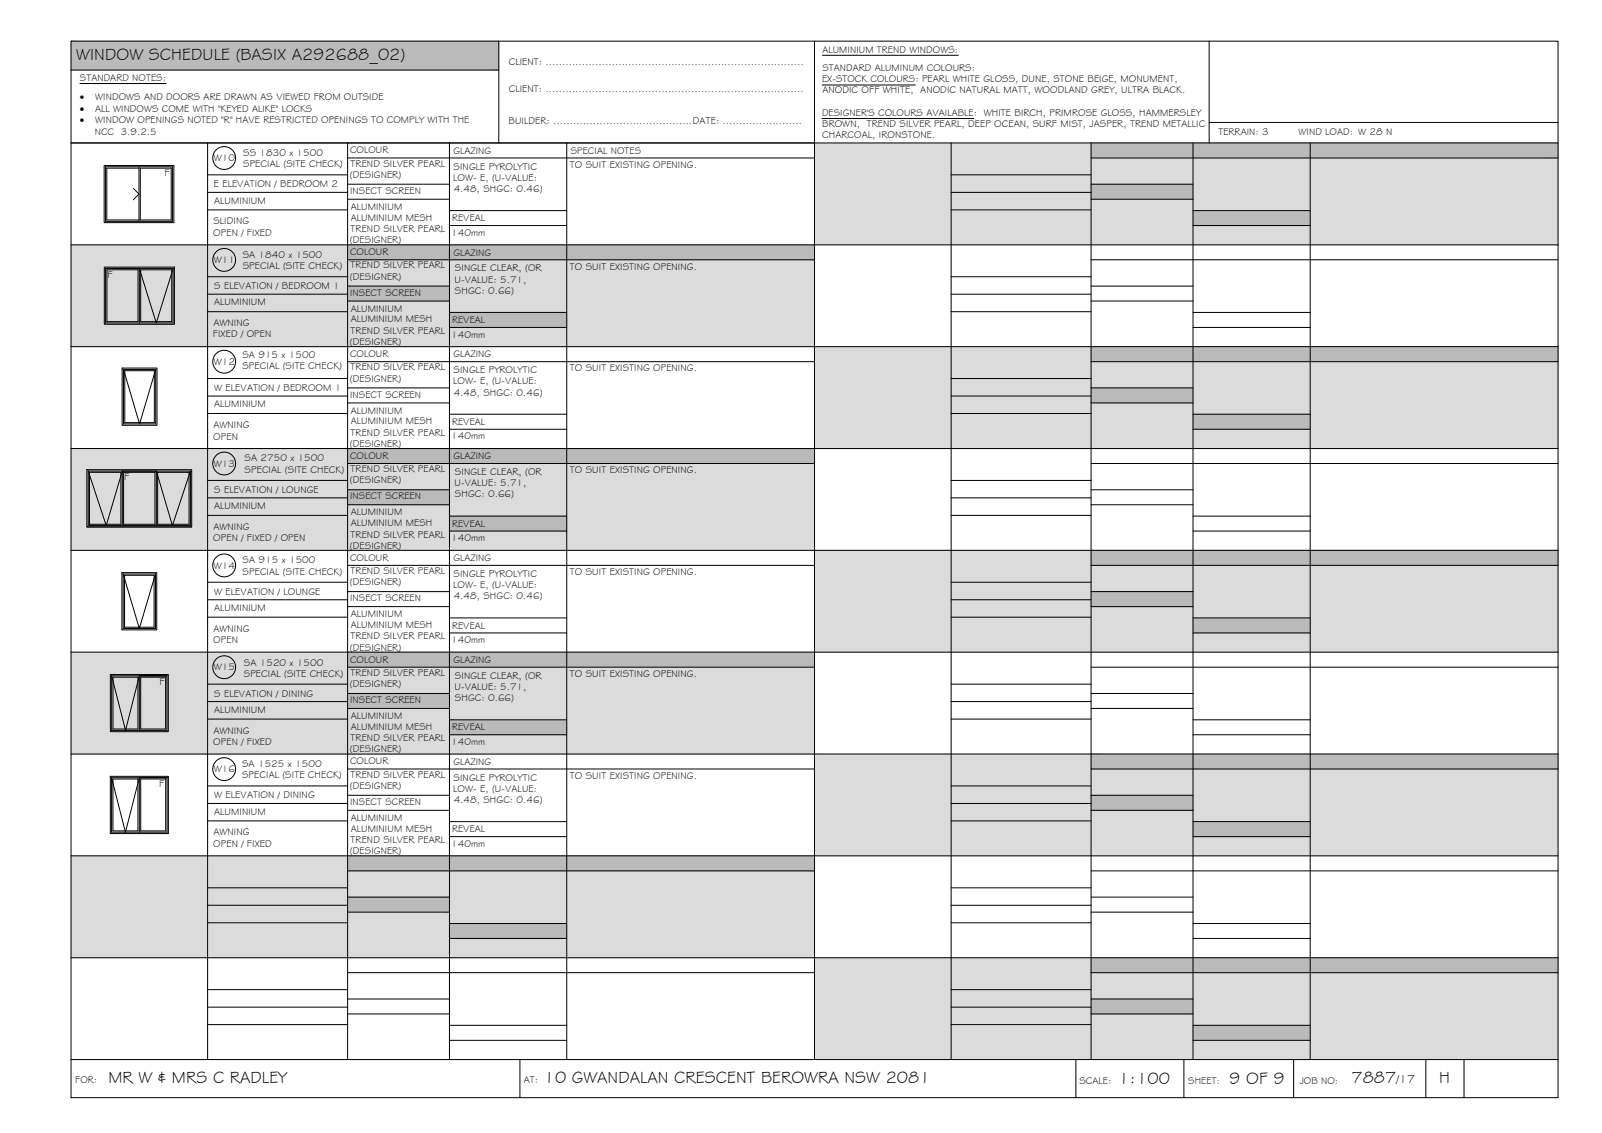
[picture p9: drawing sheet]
<svg xmlns="http://www.w3.org/2000/svg" width="420mm" height="297mm" viewBox="0 0 420 297" stroke-linecap="round" stroke-linejoin="round" font-family="sans-serif">
<!-- layer: WINDOW SCHEDULE HATCH -->
<g fill="#dbdbdb" stroke="#dbdbdb" stroke-width=".26">
<path d="M213.6 37.5l195 26.7v-26.7zM213.6 37.5l195 26.7h-195z"/>
<path d="M18.6 64.2l195 26.7v-26.7zM18.6 64.2l195 26.7h-195z"/>
<path d="M213.6 90.9l195 26.7v-26.7zM213.6 90.9l195 26.7h-195z"/>
<path d="M18.6 117.6l195 26.7v-26.7zM18.6 117.6l195 26.7h-195z"/>
<path d="M213.6 144.3l195 26.7v-26.7zM213.6 144.3l195 26.7h-195z"/>
<path d="M18.6 171l195 26.7v-26.7zM18.6 171l195 26.7h-195z"/>
<path d="M213.6 197.7l195 26.7v-26.7zM213.6 197.7l195 26.7h-195z"/>
<path d="M18.6 224.4l195 26.7v-26.7zM18.6 224.4l195 26.7h-195z"/>
<path d="M213.6 251.1l195 26.7v-26.7zM213.6 251.1l195 26.7h-195z"/>
</g>
<g fill="#bababa" stroke="#bababa" stroke-width=".26">
<path d="M18.6 10.8l112.2 7.6v-7.6zM18.6 10.8l112.2 7.6h-112.2z"/>
<path d="M286.2 37.5l122.4 3.9v-3.9zM286.2 37.5l122.4 3.9h-122.4z"/>
<path d="M286.2 48.3l26.7 3.9v-3.9zM286.2 48.3l26.7 3.9h-26.7z"/>
<path d="M312.9 55.2l30.7 3.9v-3.9zM312.9 55.2l30.7 3.9h-30.7z"/>
<path d="M91.2 64.2l122.4 3.9v-3.9zM91.2 64.2l122.4 3.9h-122.4z"/>
<path d="M91.2 75l26.7 3.9v-3.9zM91.2 75l26.7 3.9h-26.7z"/>
<path d="M117.9 81.9l30.7 3.9v-3.9zM117.9 81.9l30.7 3.9h-30.7z"/>
<path d="M286.2 90.9l122.4 3.9v-3.9zM286.2 90.9l122.4 3.9h-122.4z"/>
<path d="M286.2 101.7l26.7 3.9v-3.9zM286.2 101.7l26.7 3.9h-26.7z"/>
<path d="M312.9 108.6l30.7 3.9v-3.9zM312.9 108.6l30.7 3.9h-30.7z"/>
<path d="M91.2 117.6l122.4 3.9v-3.9zM91.2 117.6l122.4 3.9h-122.4z"/>
<path d="M91.2 128.4l26.7 3.9v-3.9zM91.2 128.4l26.7 3.9h-26.7z"/>
<path d="M117.9 135.3l30.7 3.9v-3.9zM117.9 135.3l30.7 3.9h-30.7z"/>
<path d="M286.2 144.3l122.4 3.9v-3.9zM286.2 144.3l122.4 3.9h-122.4z"/>
<path d="M286.2 155.1l26.7 3.9v-3.9zM286.2 155.1l26.7 3.9h-26.7z"/>
<path d="M312.9 162l30.7 3.9v-3.9zM312.9 162l30.7 3.9h-30.7z"/>
<path d="M91.2 171l122.4 3.9v-3.9zM91.2 171l122.4 3.9h-122.4z"/>
<path d="M91.2 181.8l26.7 3.9v-3.9zM91.2 181.8l26.7 3.9h-26.7z"/>
<path d="M117.9 188.7l30.7 3.9v-3.9zM117.9 188.7l30.7 3.9h-30.7z"/>
<path d="M286.2 197.7l122.4 3.9v-3.9zM286.2 197.7l122.4 3.9h-122.4z"/>
<path d="M286.2 208.5l26.7 3.9v-3.9zM286.2 208.5l26.7 3.9h-26.7z"/>
<path d="M312.9 215.4l30.7 3.9v-3.9zM312.9 215.4l30.7 3.9h-30.7z"/>
<path d="M91.2 224.4l122.4 3.9v-3.9zM91.2 224.4l122.4 3.9h-122.4z"/>
<path d="M91.2 235.2l26.7 3.9v-3.9zM91.2 235.2l26.7 3.9h-26.7z"/>
<path d="M117.9 242.1l30.7 3.9v-3.9zM117.9 242.1l30.7 3.9h-30.7z"/>
<path d="M286.2 251.1l122.4 3.9v-3.9zM286.2 251.1l122.4 3.9h-122.4z"/>
<path d="M286.2 261.9l26.7 3.9v-3.9zM286.2 261.9l26.7 3.9h-26.7z"/>
<path d="M312.9 268.8l30.7 3.9v-3.9zM312.9 268.8l30.7 3.9h-30.7z"/>
</g>
<!-- layer: BORDER -->
<g fill="none" stroke="#000" stroke-width=".26">
<path d="M18.6 10.8h390v277h-390zM18.6 18.4h112.2M130.8 10.8v26.7M213.6 10.8v267M317.1 10.8v26.7M18.6 37.5h390M54.4 37.5v240.3M91.2 37.5v240.3M117.9 37.5v240.3M148.6 37.5v240.3M249.5 37.5v240.3M286.2 37.5v240.3"/>
<path d="M312.9 37.5v240.3M317.1 32.1h91.5M343.6 37.5v240.3M54.4 45.8h36.8M54.4 50.4h36.8M54.4 55h36.8M91.2 41.4h122.4M91.2 48.3h26.7M91.2 52.2h26.7M117.9 55.2h30.7M117.9 59.1h30.7M249.5 45.8h36.7"/>
<path d="M249.5 50.4h36.7M249.5 55h36.7M286.2 41.4h122.4M286.2 48.3h26.7M286.2 52.2h26.7M312.9 55.2h30.7M312.9 59.1h30.7M18.6 64.2h390M54.4 72.6h36.8M54.4 77.1h36.8M91.2 68.1h122.4M91.2 75h26.7"/>
<path d="M91.2 78.9h26.7M249.5 72.6h36.7M249.5 77.1h36.7M286.2 68.1h122.4M286.2 75h26.7M286.2 78.9h26.7M18.6 90.9h390M54.4 81.7h36.8M54.4 99.2h36.8M91.2 94.8h122.4M117.9 81.9h30.7M117.9 85.8h30.7"/>
<path d="M249.5 81.7h36.7M249.5 99.2h36.7M286.2 94.8h122.4M312.9 81.9h30.7M312.9 85.8h30.7M18.6 117.6h390M54.4 103.8h36.8M54.4 108.4h36.8M91.2 101.7h26.7M91.2 105.6h26.7M117.9 108.6h30.7M117.9 112.5h30.7"/>
<path d="M249.5 103.8h36.7M249.5 108.4h36.7M286.2 101.7h26.7M286.2 105.6h26.7M312.9 108.6h30.7M312.9 112.5h30.7M54.4 126h36.8M54.4 130.5h36.8M54.4 135.1h36.8M91.2 121.5h122.4M91.2 128.4h26.7M91.2 132.3h26.7"/>
<path d="M117.9 135.3h30.7M117.9 139.2h30.7M249.5 126h36.7M249.5 130.5h36.7M249.5 135.1h36.7M286.2 121.5h122.4M286.2 128.4h26.7M286.2 132.3h26.7M312.9 135.3h30.7M312.9 139.2h30.7M18.6 144.3h390M54.4 152.6h36.8"/>
<path d="M54.4 157.2h36.8M91.2 148.2h122.4M91.2 155.1h26.7M91.2 159h26.7M249.5 152.6h36.7M249.5 157.2h36.7M286.2 148.2h122.4M286.2 155.1h26.7M286.2 159h26.7M18.6 171h390M54.4 161.8h36.8M54.4 179.4h36.8"/>
<path d="M91.2 174.9h122.4M117.9 162h30.7M117.9 165.9h30.7M249.5 161.8h36.7M249.5 179.4h36.7M286.2 174.9h122.4M312.9 162h30.7M312.9 165.9h30.7M18.6 197.7h390M54.4 183.9h36.8M54.4 188.5h36.8M91.2 181.8h26.7"/>
<path d="M91.2 185.7h26.7M117.9 188.7h30.7M117.9 192.6h30.7M249.5 183.9h36.7M249.5 188.5h36.7M286.2 181.8h26.7M286.2 185.7h26.7M312.9 188.7h30.7M312.9 192.6h30.7M54.4 206.1h36.8M54.4 210.6h36.8M54.4 215.2h36.8"/>
<path d="M91.2 201.6h122.4M91.2 208.5h26.7M91.2 212.4h26.7M117.9 215.4h30.7M117.9 219.3h30.7M249.5 206.1h36.7M249.5 210.6h36.7M249.5 215.2h36.7M286.2 201.6h122.4M286.2 208.5h26.7M286.2 212.4h26.7M312.9 215.4h30.7"/>
<path d="M312.9 219.3h30.7M18.6 224.4h390M54.4 232.8h36.8M54.4 237.3h36.8M91.2 228.3h122.4M91.2 235.2h26.7M91.2 239.1h26.7M249.5 232.8h36.7M249.5 237.3h36.7M286.2 228.3h122.4M286.2 235.2h26.7M286.2 239.1h26.7"/>
<path d="M18.6 251.1h390M54.4 241.9h36.8M54.4 259.5h36.8M91.2 255h122.4M117.9 242.1h30.7M117.9 246h30.7M249.5 241.9h36.7M249.5 259.5h36.7M286.2 255h122.4M312.9 242.1h30.7M312.9 246h30.7M18.6 277.8h390"/>
<path d="M54.4 264h36.8M54.4 268.6h36.8M91.2 261.9h26.7M91.2 265.8h26.7M117.9 268.8h30.7M117.9 272.7h30.7M136.4 277.8v10M249.5 264h36.7M249.5 268.6h36.7M282.2 277.8v10M286.2 261.9h26.7M286.2 265.8h26.7"/>
<path d="M310.5 277.8v10M312.9 268.8h30.7M312.9 272.7h30.7M339.3 277.8v10M374 277.8v10M384 277.8v10"/>
</g>
<!-- layer: TEXT -->
<path d="M215.7 14.5h35.6M21 21.9h22.6M215.6 31.1h39.8M215.6 22.3h24.5M117.9 64.4v3.7M117.9 117.8v3.7M117.9 171.2v3.7" fill="none" stroke="#000" stroke-width=".26"/>
<!-- layer: WINDOWS -->
<g fill="none" stroke="#000" stroke-width=".26">
<path d="M27.7 43.7h17.6v14.3h-17.6zM35 49.4l1.5 1.5-1.5 1.5M36.5 44.1h-8.5v13.6h8.5M36.5 43.7v14.3M36.8 44.1h8.1v13.6h-8.1zM27.7 70.4v14.3h17.7v-14.3M28.1 70.7h8.1v13.6h-8.1zM36.5 70.4h-8.8h17.7M36.5 70.4l4.5 14.3 4.4-14.3M36.5 70.4v14.3M36.9 70.7h8.1v13.6h-8.1zM32.4 96.9l4.2 14.2 4.2-14.2"/>
<path d="M32.4 96.9h8.4M32.4 96.9v14.2h8.4v-14.2M32.7 97.2h7.8v13.6h-7.8zM23.1 123.5l4.8 14.3 4.2-14.3M23.1 123.5h26.8l-4.7 14.3-4.2-14.3M23.1 123.5v14.3h26.8v-14.3M23.5 123.8h8.2v13.6h-8.2zM32.1 123.5h8.9M32.1 123.5v14.3M32.4 123.8h8.2v13.6h-8.2zM41 123.5v14.3M41.3 123.8h8.3v13.6h-8.3z"/>
<path d="M32.3 150.5l4.2 14.3 4.3-14.3M32.3 150.5h8.5M32.3 150.5v14.3h8.5v-14.3M32.7 150.8h7.7v13.6h-7.7zM29.3 177.2h14.5h-7.3M29.3 177.2l3.6 14.3 3.6-14.3M29.3 177.2v14.3h14.5v-14.3M29.6 177.5h6.6v13.6h-6.6zM36.5 177.2v14.3M36.9 177.5h6.5v13.6h-6.5zM29.3 203.9h14.5h-7.3M29.3 203.9l3.6 14.3 3.6-14.3"/>
<path d="M29.3 203.9v14.3h14.5v-14.3M29.6 204.2h6.6v13.6h-6.6zM36.5 203.9v14.3M36.9 204.2h6.6v13.6h-6.6z"/>
<circle cx="58.8" cy="41.4" r="3"/>
<circle cx="58.8" cy="68.1" r="3"/>
<circle cx="58.8" cy="94.8" r="3"/>
<circle cx="58.8" cy="121.5" r="3"/>
<circle cx="58.8" cy="148.2" r="3"/>
<circle cx="58.8" cy="174.9" r="3"/>
<circle cx="58.8" cy="201.6" r="3"/>
</g>
<!-- layer: NEWWORK -->
<path d="M27.3 43.4h18.3v15h-18.3zM27.4 70h18.3v15h-18.3zM32 96.5h9.2v15h-9.2zM22.8 123.1h27.5v15h-27.5zM22.8 138.1h27.5M32 150.1h9.1v15h-9.1zM28.9 176.8h15.2v15h-15.2zM28.9 203.5h15.3v15h-15.3z" fill="none" stroke="#000" stroke-width=".26"/>
<g font-size="4.5">
<text x="20" y="15.7">WINDOW SCHEDULE (BASIX A292688_02)</text>
<text x="28.4" y="283.9">MR W &amp; MRS C RADLEY</text>
<text x="142.6" y="283.8">10 GWANDALAN CRESCENT BEROWRA NSW 2081</text>
<text x="293.4" y="284.1">1:100</text>
<text x="322.4" y="284.1">9 OF 9</text>
<text x="354.4" y="284">7887</text>
<text x="377.4" y="283.9">H</text>
</g>
<text font-size="3.2" x="366.3" y="284">/17</text>
<g font-size="2.6">
<text x="133.4" y="17.1">CLIENT: ..............................................................................</text>
<text x="215.7" y="13.8">ALUMINIUM TREND WINDOWS:</text>
<text x="21" y="21.2">STANDARD NOTES:</text>
<text x="215.6" y="21.6">EX-STOCK COLOURS: PEARL WHITE GLOSS, DUNE, STONE BEIGE, MONUMENT,</text>
<text x="215.7" y="18.6">STANDARD ALUMINUM COLOURS:</text>
<text x="20.9" y="26.2">·</text>
<text x="20.9" y="29.2">·</text>
<text x="25" y="29.2">ALL WINDOWS COME WITH &quot;KEYED ALIKE&quot; LOCKS</text>
<text x="25" y="26.2">WINDOWS AND DOORS ARE DRAWN AS VIEWED FROM OUTSIDE</text>
<text x="133.4" y="24.2">CLIENT: ..............................................................................</text>
<text x="215.7" y="24.5">ANODIC OFF WHITE, ANODIC NATURAL MATT, WOODLAND GREY, ULTRA BLACK.</text>
<text x="20.9" y="32.3">·</text>
<text x="24.8" y="35.3">NCC 3.9.2.5</text>
<text x="25" y="32.3">WINDOW OPENINGS NOTED &quot;R&quot; HAVE RESTRICTED OPENINGS TO COMPLY WITH THE</text>
<text x="133.4" y="32.5">BUILDER: ..........................................DATE: ........................</text>
<text x="215.6" y="30.4">DESIGNER'S COLOURS AVAILABLE: WHITE BIRCH, PRIMROSE GLOSS, HAMMERSLEY</text>
<text x="215.6" y="33.3">BROWN, TREND SILVER PEARL, DEEP OCEAN, SURF MIST, JASPER, TREND METALLIC</text>
<text x="319.6" y="35.5">TERRAIN: 3</text>
<text x="340.6" y="35.5">WIND LOAD: W 28 N</text>
<text x="63.8" y="40.8">SS 1830 x 1500</text>
<text x="91.8" y="40.2">COLOUR</text>
<text x="118.9" y="40.3">GLAZING</text>
<text x="149.7" y="40.3">SPECIAL NOTES</text>
<text x="215.7" y="36.2">CHARCOAL, IRONSTONE.</text>
<text x="43.2" y="46.2">F</text>
<text x="56.1" y="42.2">W10</text>
<text x="63.8" y="43.7">SPECIAL (SITE CHECK)</text>
<text x="91.8" y="46.6">(DESIGNER)</text>
<text x="92" y="43.7">TREND SILVER PEARL</text>
<text x="118.8" y="47.4">LOW- E, (U-VALUE:</text>
<text x="119" y="44.5">SINGLE PYROLYTIC</text>
<text x="149.5" y="44">TO SUIT EXISTING OPENING.</text>
<text x="56.1" y="49.1">E ELEVATION / BEDROOM 2</text>
<text x="56.2" y="53.4">ALUMINIUM</text>
<text x="91.8" y="50.8">INSECT SCREEN</text>
<text x="119" y="50.3">4.48, SHGC: 0.46)</text>
<text x="56" y="58.8">SLIDING</text>
<text x="92" y="55">ALUMINIUM</text>
<text x="92" y="57.8">ALUMINIUM MESH</text>
<text x="118.6" y="58">REVEAL</text>
<text x="55.9" y="61.8">OPEN / FIXED</text>
<text x="91.8" y="63.7">(DESIGNER)</text>
<text x="92" y="60.8">TREND SILVER PEARL</text>
<text x="118.3" y="61.8">140mm</text>
<text x="56.1" y="68.9">W11</text>
<text x="63.7" y="67.6">SA 1840 x 1500</text>
<text x="63.7" y="70.5">SPECIAL (SITE CHECK)</text>
<text x="91.8" y="66.9">COLOUR</text>
<text x="92" y="70.4">TREND SILVER PEARL</text>
<text x="118.9" y="67">GLAZING</text>
<text x="119.3" y="71.2">SINGLE CLEAR, (OR</text>
<text x="149.5" y="70.7">TO SUIT EXISTING OPENING.</text>
<text x="28.2" y="72.9">F</text>
<text x="56.2" y="75.8">S ELEVATION / BEDROOM 1</text>
<text x="91.8" y="73.3">(DESIGNER)</text>
<text x="91.8" y="77.5">INSECT SCREEN</text>
<text x="119.2" y="74.1">U-VALUE: 5.71,</text>
<text x="119.3" y="77">SHGC: 0.66)</text>
<text x="56.2" y="80.1">ALUMINIUM</text>
<text x="92" y="81.7">ALUMINIUM</text>
<text x="55.8" y="88.5">FIXED / OPEN</text>
<text x="56" y="85.5">AWNING</text>
<text x="92" y="87.5">TREND SILVER PEARL</text>
<text x="92" y="84.5">ALUMINIUM MESH</text>
<text x="118.3" y="88.5">140mm</text>
<text x="118.6" y="84.7">REVEAL</text>
<text x="56.1" y="95.6">W12</text>
<text x="63.6" y="93.9">SA 915 x 1500</text>
<text x="91.8" y="90.5">(DESIGNER)</text>
<text x="91.8" y="93.6">COLOUR</text>
<text x="118.9" y="93.7">GLAZING</text>
<text x="63.6" y="96.8">SPECIAL (SITE CHECK)</text>
<text x="91.8" y="100">(DESIGNER)</text>
<text x="92" y="97.1">TREND SILVER PEARL</text>
<text x="118.8" y="100.8">LOW- E, (U-VALUE:</text>
<text x="119" y="97.9">SINGLE PYROLYTIC</text>
<text x="149.5" y="97.4">TO SUIT EXISTING OPENING.</text>
<text x="56.2" y="106.8">ALUMINIUM</text>
<text x="56.2" y="102.5">W ELEVATION / BEDROOM 1</text>
<text x="91.8" y="104.2">INSECT SCREEN</text>
<text x="119" y="103.7">4.48, SHGC: 0.46)</text>
<text x="56" y="112.3">AWNING</text>
<text x="92" y="108.4">ALUMINIUM</text>
<text x="92" y="111.2">ALUMINIUM MESH</text>
<text x="118.6" y="111.4">REVEAL</text>
<text x="55.9" y="115.2">OPEN</text>
<text x="91.8" y="117.2">(DESIGNER)</text>
<text x="92" y="114.2">TREND SILVER PEARL</text>
<text x="118.3" y="115.2">140mm</text>
<text x="32.6" y="125.9">F</text>
<text x="56.1" y="122.3">W13</text>
<text x="64.2" y="121">SA 2750 x 1500</text>
<text x="64.2" y="123.9">SPECIAL (SITE CHECK)</text>
<text x="91.8" y="120.3">COLOUR</text>
<text x="92" y="123.8">TREND SILVER PEARL</text>
<text x="118.9" y="120.4">GLAZING</text>
<text x="119.3" y="124.6">SINGLE CLEAR, (OR</text>
<text x="149.5" y="124.1">TO SUIT EXISTING OPENING.</text>
<text x="56.2" y="129.2">S ELEVATION / LOUNGE</text>
<text x="91.8" y="126.7">(DESIGNER)</text>
<text x="91.8" y="131">INSECT SCREEN</text>
<text x="119.2" y="127.5">U-VALUE: 5.71,</text>
<text x="119.3" y="130.4">SHGC: 0.66)</text>
<text x="56.2" y="133.5">ALUMINIUM</text>
<text x="92" y="135.1">ALUMINIUM</text>
<text x="92" y="137.9">ALUMINIUM MESH</text>
<text x="55.9" y="141.9">OPEN / FIXED / OPEN</text>
<text x="56" y="138.9">AWNING</text>
<text x="91.8" y="143.9">(DESIGNER)</text>
<text x="92" y="140.9">TREND SILVER PEARL</text>
<text x="118.3" y="141.9">140mm</text>
<text x="118.6" y="138.1">REVEAL</text>
<text x="56.1" y="149">W14</text>
<text x="63.6" y="147.7">SA 915 x 1500</text>
<text x="91.8" y="147">COLOUR</text>
<text x="118.9" y="147.1">GLAZING</text>
<text x="56.2" y="155.9">W ELEVATION / LOUNGE</text>
<text x="63.6" y="150.6">SPECIAL (SITE CHECK)</text>
<text x="91.8" y="153.4">(DESIGNER)</text>
<text x="92" y="150.5">TREND SILVER PEARL</text>
<text x="118.8" y="154.2">LOW- E, (U-VALUE:</text>
<text x="119" y="151.3">SINGLE PYROLYTIC</text>
<text x="149.5" y="150.8">TO SUIT EXISTING OPENING.</text>
<text x="56.2" y="160.2">ALUMINIUM</text>
<text x="91.8" y="157.6">INSECT SCREEN</text>
<text x="92" y="161.8">ALUMINIUM</text>
<text x="119" y="157.1">4.48, SHGC: 0.46)</text>
<text x="56" y="165.7">AWNING</text>
<text x="92" y="167.6">TREND SILVER PEARL</text>
<text x="92" y="164.6">ALUMINIUM MESH</text>
<text x="118.6" y="164.8">REVEAL</text>
<text x="55.9" y="168.6">OPEN</text>
<text x="91.8" y="170.6">(DESIGNER)</text>
<text x="91.8" y="173.7">COLOUR</text>
<text x="118.3" y="168.6">140mm</text>
<text x="118.9" y="173.8">GLAZING</text>
<text x="41.8" y="179.5">F</text>
<text x="56.1" y="175.7">W15</text>
<text x="64" y="174.6">SA 1520 x 1500</text>
<text x="64" y="177.5">SPECIAL (SITE CHECK)</text>
<text x="92" y="177.2">TREND SILVER PEARL</text>
<text x="119.3" y="178">SINGLE CLEAR, (OR</text>
<text x="149.5" y="177.5">TO SUIT EXISTING OPENING.</text>
<text x="56.2" y="182.6">S ELEVATION / DINING</text>
<text x="91.8" y="180.1">(DESIGNER)</text>
<text x="91.8" y="184.3">INSECT SCREEN</text>
<text x="119.2" y="180.9">U-VALUE: 5.71,</text>
<text x="119.3" y="183.8">SHGC: 0.66)</text>
<text x="56.2" y="186.9">ALUMINIUM</text>
<text x="92" y="188.5">ALUMINIUM</text>
<text x="92" y="191.3">ALUMINIUM MESH</text>
<text x="118.6" y="191.5">REVEAL</text>
<text x="55.9" y="195.3">OPEN / FIXED</text>
<text x="56" y="192.3">AWNING</text>
<text x="91.8" y="197.2">(DESIGNER)</text>
<text x="92" y="194.3">TREND SILVER PEARL</text>
<text x="118.3" y="195.3">140mm</text>
<text x="56.1" y="202.4">W16</text>
<text x="63.5" y="201.1">SA 1525 x 1500</text>
<text x="91.8" y="200.4">COLOUR</text>
<text x="92" y="203.9">TREND SILVER PEARL</text>
<text x="118.9" y="200.5">GLAZING</text>
<text x="41.7" y="206.3">F</text>
<text x="56.2" y="209.3">W ELEVATION / DINING</text>
<text x="63.5" y="204.1">SPECIAL (SITE CHECK)</text>
<text x="91.8" y="206.8">(DESIGNER)</text>
<text x="118.8" y="207.6">LOW- E, (U-VALUE:</text>
<text x="119" y="204.7">SINGLE PYROLYTIC</text>
<text x="149.5" y="204.2">TO SUIT EXISTING OPENING.</text>
<text x="56.2" y="213.6">ALUMINIUM</text>
<text x="91.8" y="211">INSECT SCREEN</text>
<text x="92" y="215.2">ALUMINIUM</text>
<text x="119" y="210.5">4.48, SHGC: 0.46)</text>
<text x="55.9" y="222">OPEN / FIXED</text>
<text x="56" y="219">AWNING</text>
<text x="92" y="221">TREND SILVER PEARL</text>
<text x="92" y="218">ALUMINIUM MESH</text>
<text x="118.3" y="222">140mm</text>
<text x="118.6" y="218.2">REVEAL</text>
<text x="91.8" y="224">(DESIGNER)</text>
<text x="19.8" y="284">FOR:</text>
<text x="137.4" y="283.8">AT:</text>
<text x="283.1" y="284.1">SCALE:</text>
<text x="311.6" y="284.1">SHEET:</text>
<text x="340.9" y="284.1">JOB NO:</text>
</g>
</svg>
